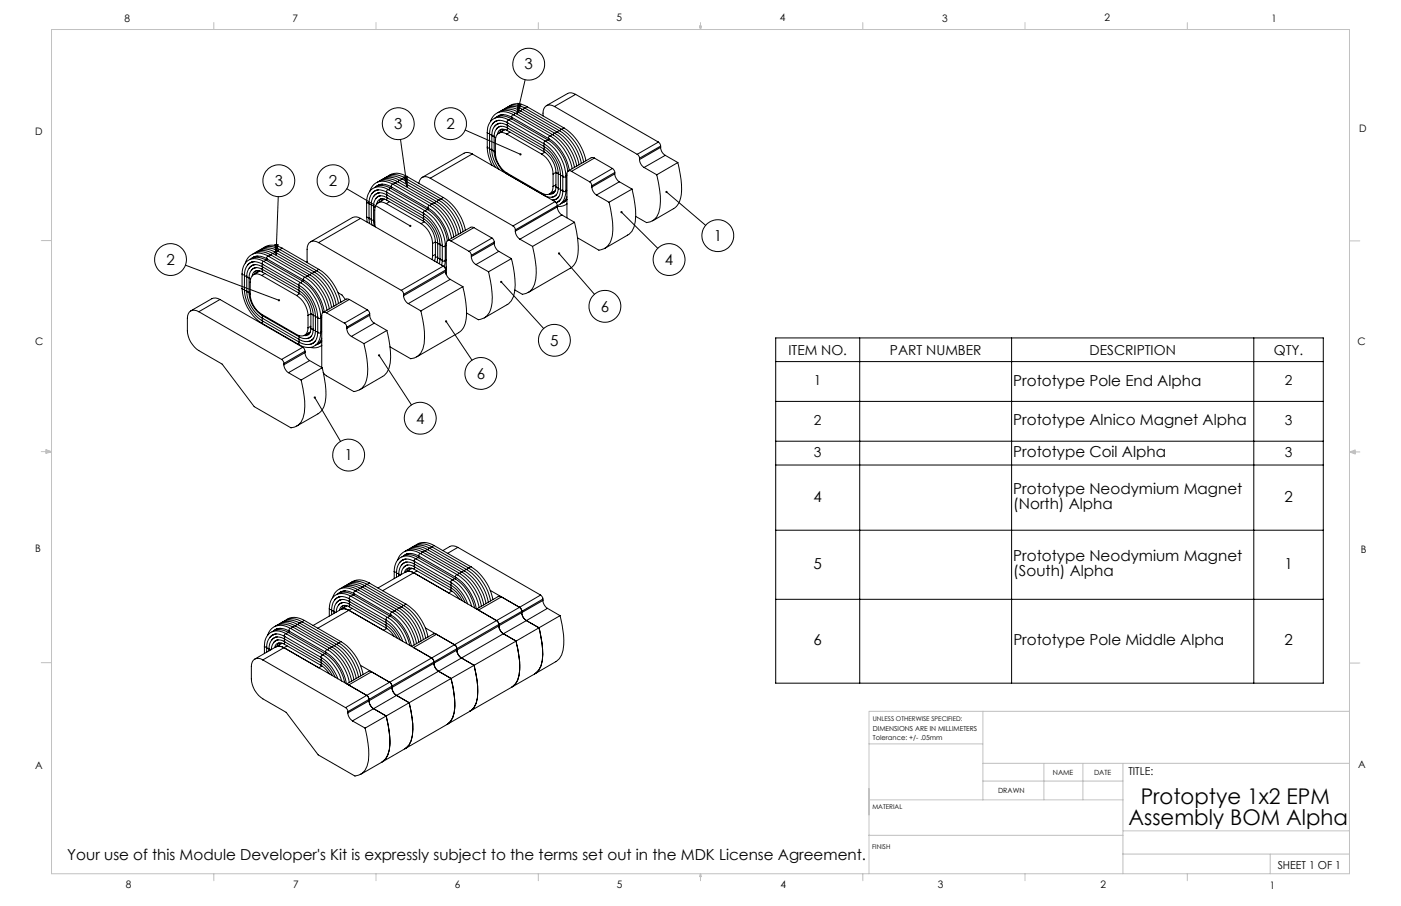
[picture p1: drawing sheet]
<svg xmlns="http://www.w3.org/2000/svg" width="432mm" height="279mm" viewBox="0 0 432 279" stroke-linecap="round" stroke-linejoin="round" font-family="sans-serif">
<g fill="none" stroke="#000" stroke-width=".31">
<path d="M152.5 36.4a4.4 4.4 0 0 1 5.1 .2M153 37.3l-.1 .1M153.1 36.1a3.8 3.8 0 0 1 4.7 .1M153.2 37.2l-.2 .1M153.5 34.7a4.9 4.9 0 0 1 5.5 .3M153.5 38.1l-.1 .1M153.7 38l-.1 .2M153.8 37.1a3.7 3.7 0 0 0-2.9 4.2M153.9 35.6l-.1 .1M154 39v.1M154.1 35.5l-.1 .1M154.1 39l-.1 .1"/>
<path d="M154.2 38a3.3 3.3 0 0 0-2.6 3.7M154.2 34.4a5 5 0 0 1 5.5 .2M154.4 38.9a2.83 2.83 0 0 0-2.1 3.2M154.5 39.9l-.5 1M154.9 33.9a4.9 4.9 0 0 1 5.5 .3M155 39.8l-.3 .7M155.1 35.3l-1.9 .7M155.5 39.9l-.1 .2M155.6 33.5a5.1 5.1 0 0 1 5.5 .3M155.6 40l-1.9 1.1M156.3 33.1a4.9 4.9 0 0 1 5.5 .3M156.4 39.5a2.33 2.33 0 0 0-3.4 .3"/>
<path d="M156.4 38.7a2.79 2.79 0 0 0-4.1 .4M156.4 37.9a3.2 3.2 0 0 0-4.6 .3M156.4 39.5l11.3 6.5 .2-.7M156.4 38.7l11.3 6.5 .2-.7M156.6 39.6l-.2 .7M156.6 38.7l-.3 .4 .1 .4M156.6 37.9l-.3 .4 .1 .4M156.8 37a4.1 4.1 0 0 0-4.6-.4 4.1 4.1 0 0 0-2 4.3M156.8 37l11.4 6.6a.55 .55 0 0 0-.5 .8l-11.3-6.5M156.8 37a.53 .53 0 0 0-.4 .9M157 32.7a4.9 4.9 0 0 1 5.5 .2M157.6 36.6l11.3 6.5-.6 .6"/>
<path d="M157.6 36.6l-.6 .5M157.8 36.2l11.3 6.6a.53 .53 0 0 1 .5-.9M158 36.3l-.3 .4M158.3 35.4a4.8 4.8 0 0 0-6.4 .6l-.7 1.5M158.3 35.4a.55 .55 0 0 0-.5 .8M158.3 35.4l11.3 6.5M159 35l-.4 .1-.2 .4M159 35l11.3 6.5M159.6 31.9l1 .2-1.2 3.1zM159.7 34.6l-.6 .4M159.7 34.6l11.3 6.5M160.4 34.2l-.4 .1-.2 .4"/>
<path d="M160.4 34.2l11.3 6.5M161.1 33.8l-.6 .4M161.1 33.8l11.3 6.5M161.8 33.4h-.2l-.3 .5M161.8 33.4l11.3 6.5M161.9 24.6l-2.5 10.6M162.5 32.9l-.5 .5M162.5 32.9l11.3 6.6M170.9 32.8a2.15 2.15 0 0 0-2.5-.2 2.15 2.15 0 0 0-1 2.3v.8M170.9 32.8l25.5 14.8M173.1 39.9a15.4 15.4 0 0 1 6.8 10.1M173.1 39.9l-.3 .1-.2 .4"/>
<path d="M173.8 39.5a15.6 15.6 0 0 1 6.8 10.1M173.8 39.5l-.5 .5M177.4 29.1a2.37 2.37 0 0 0-2.5-.2l-6.5 3.7M177.4 29.1l-6.5 3.7M177.4 29.1l25.5 14.7M106.9 58.2l19.5 11.5M115.4 57.9a4.3 4.3 0 0 1 5 .2M115.9 58.7l-.2 .1M115.9 57.6a3.8 3.8 0 0 1 4.7 0M116 58.7l-.1 .1M116.3 59.6l-.1 .1M116.3 56.2a4.8 4.8 0 0 1 5.5 .2"/>
<path d="M116.6 59.5l-.2 .1M116.7 58.6a3.6 3.6 0 0 0-3 4.2M116.7 57l-.1 .2M116.9 57h-.1M117 59.5a3.2 3.2 0 0 0-2.6 3.6M117 55.8a4.9 4.9 0 0 1 5.5 .2M117.7 55.4a4.8 4.8 0 0 1 5.5 .2M117.9 56.8l-1.8 .7M118.4 55a5 5 0 0 1 5.6 .2M119.1 54.6a4.9 4.9 0 0 1 5.6 .2M119.2 59.3a3.2 3.2 0 0 0-4.5 .4M119.2 59.3l11.4 6.5"/>
<path d="M119.4 59.4l-.2 .7M119.7 58.5a4.1 4.1 0 0 0-4.7-.4 4.1 4.1 0 0 0-2 4.2M119.7 58.5l11.3 6.5a.55 .55 0 0 0-.4 .8M119.7 58.5a.53 .53 0 0 0-.5 .8M119.8 54.2a4.9 4.9 0 0 1 5.6 .2M120.4 58.1l11.3 6.5-.5 .5M120.4 58.1l-.5 .4M120.6 57.6l11.4 6.6a.53 .53 0 0 1 .4-.8M120.8 57.7l-.2 .4M121.1 56.8a4.5 4.5 0 0 0-6.8 1.3l-.3 .8M121.1 56.8a.55 .55 0 0 0-.5 .8M121.1 56.8l11.3 6.6"/>
<path d="M121.8 56.4l-.5 .5M121.8 56.4l11.3 6.6M122.5 56l-.5 .5M122.5 56l11.3 6.5M123.2 55.6l-.3 .1-.2 .4M123.2 55.6l11.3 6.6M123.4 43l2.1 14.7M124 55.2l-.6 .5M124 55.2l11.3 6.5M124.5 54.5l1-.1v3.3zM124.7 54.8l-.4 .1-.2 .4M124.7 54.8l11.3 6.5"/>
<path d="M125.4 54.4l-.6 .5M125.4 54.4l11.3 6.5M132.6 55a2.08 2.08 0 0 0-2.3-.4 2.08 2.08 0 0 0-1.2 2M132.6 55l25.5 14.7M143.4 40.1l17 7.5M145.6 47.5a2.58 2.58 0 0 0-2.5-.3l-13 7.5M145.6 47.5l25.5 14.7M145.6 47.5l-13 7.5M150.2 45.3l.3 2.6 1.2 3.1M150.2 40.9l.7 .2M150.2 40.9v4.5l.3 .2h.4M150.9 45.7l.1 1.5 .5 2 1.2 2.4"/>
<path d="M150.9 41.3l.3 .3 .4-.1M150.9 41.3v4.5l.7 .2M151.6 46.1a10.4 10.4 0 0 0 2.3 6.2M151.6 41.7l.7 .2M151.6 41.7v4.5l.3 .3 .4-.1M152.3 46.6a9 9 0 0 0 4.1 7.1l-.1-.3M152.3 42.1l.5 .3M152.3 42.1v4.5l.4 .3M156.2 41.3a2.15 2.15 0 0 0-2.5-.2 2.15 2.15 0 0 0-1 2.3 12.6 12.6 0 0 0 .5 6.4l.5 .9a6.8 6.8 0 0 0 2.5 2.6l10.7 6.2a2.15 2.15 0 0 0 2.5 .3 2.15 2.15 0 0 0 1.1-2.3M156.2 41.3l10.7 6.2M156.4 40.3a1.82 1.82 0 0 0-2-.4 1.82 1.82 0 0 0-1.1 1.6M156.4 40.3l11.3 6.5 .2-.7"/>
<path d="M156.5 53.8h.1M157.2 40.7l-1 .6M166.9 47.5a7.8 7.8 0 0 1 3.6 6.2M167.6 44.3a12.7 12.7 0 0 1 5.9 10.1M167.6 59.9l.1 .4M167.7 46.8a8.2 8.2 0 0 1 3.6 6.4M167.7 46a9.7 9.7 0 0 1 4.3 7.6M167.7 45.2a11.2 11.2 0 0 1 5.1 8.8M167.9 47l-1 .5M168.1 43.5a13.7 13.7 0 0 1 6.3 10.9M168.8 43.1a13.8 13.8 0 0 1 6.2 9.7M169.1 42.7a14.4 14.4 0 0 1 6.4 9.8"/>
<path d="M169.3 42.8l-.3 .5M169.6 41.9a15.3 15.3 0 0 1 6.8 10.1M170 59.4h.7M170.3 41.5a15.2 15.2 0 0 1 6.8 10.1M170.3 41.5l-.5 .5M170.5 53.7v3.8M170.7 59.1h.3M171 41.1a15.5 15.5 0 0 1 6.8 10.1M171 41.1l-.5 .5M171.1 58.8l-1.7 1M171.3 57.6a1.86 1.86 0 0 1-2 2.3M171.3 53.1l.3 .3 .4-.1"/>
<path d="M171.3 53.1v4.5l.7 .3M171.3 53.2l-.8 .5M171.3 57l-.8 .5M171.6 60a2.81 2.81 0 0 1-3.9 .2M171.7 40.7a15.2 15.2 0 0 1 6.8 10.1M171.7 40.7l-.4 .1-.1 .4M172 58a2.36 2.36 0 0 1-1.9 2.8M172 53.5l.8 .3M172 53.5v4.5l.3 .3 .5-.1M172.4 40.3a15.4 15.4 0 0 1 6.8 10.1M172.4 40.3l-.5 .5M172.8 58.4a2.79 2.79 0 0 1-2.5 3.3 2.46 2.46 0 0 0 1.9-1.1"/>
<path d="M172.8 58.4l.7 .3M173.5 58.8a3.4 3.4 0 0 1-2.1 3.7M173.5 54.2l-.7-.3v4.5M173.5 54.3a.54 .54 0 0 0 .9 0v4.5a.58 .58 0 0 1-.9 0zM174.4 54.2h.3M174.4 58.8a4.4 4.4 0 0 1-2.6 4.6M174.4 58.7h.3M176.1 52.8a.85 .85 0 0 0-1-.1 .85 .85 0 0 0-.4 1v13.5M176.1 52.8l5.6 3.3M181.7 56.1l.5 .5 .2 .7M182.4 57.7a3.2 3.2 0 0 0 1.4 2.4M182.4 57.3v.4"/>
<path d="M183.2 48.8l-1-.2-7.1 4.1M183.2 48.8l-7.1 4M183.2 48.8l5.6 3.2M188.8 52l.6 .7 .1 .5M188.8 52l-7.1 4.1M189.5 53.6a3.2 3.2 0 0 0 1.4 2.5M189.5 53.6l-7.1 4.1M189.5 53.2l-7.1 4.1M189.5 53.2v.4M190.9 56.1l-7.1 4M190.9 56.1l3.9 2.2M194.8 58.3v.3a30.9 30.9 0 0 1 1 9.8 4.7 4.7 0 0 1-2.3 4.1"/>
<path d="M194.8 58.3l-7.1 4.1M196.4 47.6l.6 .7 .1 .5M197.1 49.2a3.2 3.2 0 0 0 1.4 2.4M197.1 48.8v.4M198.5 51.6l3.9 2.3M202.4 53.9l.1 .3a30.9 30.9 0 0 1 .9 9.8 4.7 4.7 0 0 1-4.1 4.7l-3.4-2M202.9 43.8l.5 .5 .2 .7M202.9 43.8l-6.5 3.8M203.6 45.4a2.97 2.97 0 0 0 1.4 2.5M203.6 45.4l-6.5 3.8M203.6 45l-6.5 3.8M203.6 45v.4"/>
<path d="M205 47.9l-6.5 3.7M205 47.9l3.9 2.2M205.4 59.2l12.1 10.3M208.9 50.1v.1a21 21 0 0 1 .5 12.1l-.9 1.4-.7 .6-6.7 3.8M208.9 50.1l-6.5 3.8M77.5 79.7a3.9 3.9 0 0 1 4.8 .1M77.9 78.4a4.8 4.8 0 0 1 5.5 .2M78.4 79.2l-.2 .1M78.5 79.1l-.1 .1M78.6 78a4.9 4.9 0 0 1 5.5 .2M79.3 77.5a4.8 4.8 0 0 1 5.5 .3M79.5 79l-1.8 .6"/>
<path d="M80 77.2a4.9 4.9 0 0 1 5.5 .2M80.8 76.7a4.9 4.9 0 0 1 5.5 .3M81.5 76.3a5.1 5.1 0 0 1 5.5 .3M82.3 79.8l11.3 6.6a.53 .53 0 0 1 .5-.9M82.4 79.9l-.2 .4M82.7 79a4.4 4.4 0 0 0-7.1 2v.1M82.7 79a.53 .53 0 0 0-.4 .8M82.7 79l11.4 6.5M83.4 78.6l-.5 .5M83.4 78.6l11.4 6.5M84.1 78.2l-.5 .5M84.1 78.2l11.4 6.5"/>
<path d="M84.7 75.4l1 .1-.6 3.2zM84.8 77.8l-.3 .1-.2 .4M84.8 77.8l11.4 6.5M85.5 77.4l-.5 .5M85.5 77.4l11.4 6.5M85.8 60.6l-.7 18.1M86.3 77l-.4 .1-.2 .3M86.3 77l11.3 6.5M87 76.6l-.6 .4M87 76.6l11.3 6.5M98.2 74.8a2.16 2.16 0 0 0-2.5-.2 2.16 2.16 0 0 0-1 2.3v4.1M98.2 74.8l25.5 14.7"/>
<path d="M111.1 67.3a2.58 2.58 0 0 0-2.5-.2l-12.9 7.5M111.1 67.3l-12.9 7.5M111.1 67.3l25.5 14.8M113 66.8l.2 1.7M113 62.3l.1 .2 .6 .1M113 62.3v4.6l.7 .2M113.7 67.2l.2 1.7M113.7 62.8l.3 .2h.4M113.7 62.8v4.4l.1 .3h.6M114.4 67.6l.3 1.8M114.4 63.1l.1 .3h.6M114.4 63.1v4.6l.3 .2h.4"/>
<path d="M115.1 68l.3 1.8M115.1 63.6l.5 .3M115.1 68.1l.4 .2M115.1 63.6v4.5M116.8 60.5h.1M116.9 60.4v.1M117.3 60.4a2.83 2.83 0 0 0-2.2 3.2M117.4 61.3l-.5 1M117.8 61.3l-.2 .6M118.3 61.4v.1M118.5 61.4l-1.9 1.1M119.1 62.8a2.17 2.17 0 0 0-2.5-.2 2.17 2.17 0 0 0-1.1 2.2l.2 5.2"/>
<path d="M119.1 62.8l10.7 6.2M119.2 61.7a1.82 1.82 0 0 0-1.9-.4 1.82 1.82 0 0 0-1.2 1.7M119.2 60.9a2.33 2.33 0 0 0-3.3 .3M119.2 60.1a2.79 2.79 0 0 0-4 .4M119.2 60.1l11.4 6.5 .1-.7M119.2 61.7l11.4 6.6M119.2 60.9l11.4 6.6M119.4 61l-.2 .7M119.4 60.2l-.2 .7M120.1 62.2l-1 .6M129.8 69a7.8 7.8 0 0 1 3.5 6.1M130.5 66.6a11.1 11.1 0 0 1 5.1 8.8"/>
<path d="M130.5 65.8a12.7 12.7 0 0 1 5.8 10M130.5 68.3a8.2 8.2 0 0 1 3.7 6.3M130.5 67.5a9.7 9.7 0 0 1 4.4 7.5M130.7 67.6l-.1 .7M130.7 66.7l-.1 .8M130.8 68.4l-1 .6M131 65a13.6 13.6 0 0 1 6.2 10.8M131.7 64.6a13.7 13.7 0 0 1 6.2 9.7M131.9 64.2a14.4 14.4 0 0 1 6.4 9.8M132.1 64.3l-.2 .4M132.4 63.4a15.4 15.4 0 0 1 6.8 10.1M133.1 63a15 15 0 0 1 6.8 10.1"/>
<path d="M133.1 63l-.5 .5M133.3 79l-.1 1.1M133.3 75.1v3.9M133.8 62.5a15.3 15.3 0 0 1 6.8 10.2M133.8 62.5l-.5 .6M134.2 79l-.3 1.5M134.2 74.6l.7 .2M134.2 79.1l.7 .2M134.2 74.6v4.5M134.2 74.6l-.9 .5M134.2 78.5l-.9 .5M134.5 62.2a15 15 0 0 1 6.8 10.1"/>
<path d="M134.5 62.2l-.5 .5M134.9 79.4l-.2 1.5M135.3 61.7a15.3 15.3 0 0 1 6.7 10.2M135.3 61.7l-.6 .6M135.6 79.8l-.2 1.6M135.6 75.2l-.7-.2v4.5l.3 .2h.4M136 61.3a15.3 15.3 0 0 1 6.7 10.1M136 61.3l-.6 .5M136.3 75.6l-.7-.2v4.5l.7 .2M136.3 75.8a.51 .51 0 0 0 .5 .3 .51 .51 0 0 0 .4-.3v4.5a.55 .55 0 0 1-.9 0zM136.7 60.9a15.5 15.5 0 0 1 6.7 10.1M136.7 60.9l-.6 .5"/>
<path d="M137.2 75.6h.3M139 74.3a.86 .86 0 0 0-1-.1 .86 .86 0 0 0-.5 .9v9.6M139 74.3l5.6 3.2M144.6 77.5l.5 .5 .2 .7M145.3 79.1a2.97 2.97 0 0 0 1.4 2.5M145.3 78.7v.4M146 70.2l-.9-.1-7.1 4.1M146 70.2l-7 4.1M146 70.2l5.6 3.2M151.6 73.4l.6 .7 .1 .5M151.6 73.4l-7 4.1M152.3 75.1a3.2 3.2 0 0 0 1.4 2.4"/>
<path d="M152.3 74.6v.5M152.3 75.1l-7 4M152.3 74.6l-7 4.1M153.7 77.5l-7 4.1M153.7 77.5l3.9 2.3M157.6 79.8a32.6 32.6 0 0 1 1 10 4.9 4.9 0 0 1-2.3 4.1l-7 4.1M157.6 79.8l-7 4M158.1 69.7l.6 .7 .1 .5M158.8 71.3a3.2 3.2 0 0 0 1.4 2.5M158.8 70.9v.4M160.2 73.8l3.9 2.2M164.1 76l.1 .3a30.2 30.2 0 0 1 .9 9.7 4.7 4.7 0 0 1-4.1 4.8l-2.3-1.4"/>
<path d="M167.9 60.3v.1M171.1 62.2l.6 .7 .1 .5M171.1 62.2l-13 7.5M171.2 60.3h.1M171.8 63.8a3.2 3.2 0 0 0 1.4 2.5M171.8 61.2h-.2M171.8 63.4l-13 7.5M171.8 63.8l-13 7.5M171.8 63.4v.4M171.9 61.1h-.2M172.3 62.1h-.2M172.3 78.2l10.9 12.6"/>
<path d="M172.4 61.9l-.1 .1M172.7 61.5l-1.3 1M173.2 66.3l-13 7.5M173.2 66.3l3.9 2.2M174.2 62.1l-.1 .1M174.3 62l-.2 .1M174.7 62.9a3.6 3.6 0 0 1-2.9 .7M174.7 61.5l-1.3 1M174.7 60.7v.2a3.6 3.6 0 0 1-2 2M174.7 61.6l-1.3 .9M177.1 68.5v.3a21.4 21.4 0 0 1 .5 11.8l-.8 1.2-.9 .9-13.1 7.5M177.1 68.5l-13 7.5"/>
<path d="M183.8 60.1l3.9 2.3M187.7 62.4a23.9 23.9 0 0 1 .8 11.2 4.4 4.4 0 0 1-3.9 3.6l-6.6-3.9M191.6 65.4l11.1 11.2M193.5 72.5l-7.1 4.1M57.2 81.8l28.8 10.8M61.3 96.1a2.15 2.15 0 0 0-2.5-.2 2.15 2.15 0 0 0-1.1 2.3 12.1 12.1 0 0 0 .6 6.4l1 1.7 1.3 1.4 7.9 4.6 9.9 13.1 11.3 6.5a4.5 4.5 0 0 0 4.1-4.7 33.1 33.1 0 0 0-1-10M61.3 96.1l25.5 14.7M67.8 92.4a2.59 2.59 0 0 0-2.5-.3l-6.5 3.8M67.8 92.4l-6.5 3.7M67.8 92.4l25.5 14.7M74.6 88.9a13.6 13.6 0 0 0 6.3 10.9M74.6 84.5l.2 .2h.6"/>
<path d="M74.6 84.5v4.5l.7 .2M75.3 89.3a12.2 12.2 0 0 0 5.6 9.7M75.4 84.9l.2 .3 .5-.1M75.4 84.9l-.1 4.5 .2 .2h.6M76.1 89.7a10.4 10.4 0 0 0 4.8 8.5M76.8 90.2a8.7 8.7 0 0 0 4.1 7.1M76.8 85.7l.5 .3M76.8 85.7v4.5l.3 .3M76.8 85.5l-.5 .1-.2-.3v4.5l.2 .3 .5-.1M77 80a4.3 4.3 0 0 1 5 .2M77.6 80.8l-.3 .2M77.9 81.8h.1"/>
<path d="M78.2 81.7l-.2 .1M78.3 80.7a3.6 3.6 0 0 0-2.9 4.2M78.5 82.6l-.1 .1M78.5 82.6v.1M78.6 81.6a3.3 3.3 0 0 0-2.5 3.7M78.9 82.6a2.76 2.76 0 0 0-2.1 3.1M79 83.5l-.5 1M79.4 83.4l-.2 .7M79.9 83.5v.2M80.1 83.6l-1.9 1.1M80.7 84.9a2.17 2.17 0 0 0-2.5-.2 2.17 2.17 0 0 0-1.1 2.3 11.8 11.8 0 0 0 .6 6.4l.5 .9a6.8 6.8 0 0 0 2.5 2.6l10.7 6.3a2.15 2.15 0 0 0 2.5 .2 2.15 2.15 0 0 0 1-2.3M80.7 84.9l10.7 6.2"/>
<path d="M80.8 97l.1 .3 11.3 6.6-.1-.4M80.9 83.9a1.82 1.82 0 0 0-2-.4 1.82 1.82 0 0 0-1.1 1.6M80.9 83.1a2.33 2.33 0 0 0-3.4 .3M80.9 82.3a2.76 2.76 0 0 0-4.1 .4M80.9 81.5a3.1 3.1 0 0 0-4.6 .3M80.9 83.1l11.3 6.5 .1-.7M80.9 82.3l11.3 6.5 .1-.7M80.9 83.9l11.3 6.5M81 83.2l-.1 .7M81 82.4l-.1 .7M81 97.4l-.1 .7 11.3 6.6 .1-.8M81 81.5l-.1 .8"/>
<path d="M81 98.2l-.1 .8 11.3 6.5 .1-.8M81 99.1l-.1 .7 11.3 6.5 .1-.7M81.3 80.6a4.1 4.1 0 0 0-4.7-.4 4.1 4.1 0 0 0-2 4.3M81.3 80.6l11.3 6.6a.55 .55 0 0 0-.4 .8l-11.3-6.5M81.3 80.6a.55 .55 0 0 0-.4 .9M81.7 84.3l-1 .6M82 80.2l11.3 6.5-.5 .6M82 80.2l-.5 .5M91.4 91.1a7.8 7.8 0 0 1 3.5 6.2M92.1 89.6a9.6 9.6 0 0 1 4.4 7.6M92.1 88.8a11.1 11.1 0 0 1 5.1 8.8M92.1 87.9a12.7 12.7 0 0 1 5.8 10.1"/>
<path d="M92.1 90.4a8.2 8.2 0 0 1 3.7 6.4l-.9 .5M92.3 89.7l-.1 .7M92.4 90.6l-1 .5M92.6 87.1a13.6 13.6 0 0 1 6.2 10.9M93.3 86.7a13.9 13.9 0 0 1 6.2 9.7M93.5 86.3a14.4 14.4 0 0 1 6.4 9.9M93.7 86.4l-.2 .5M94.1 85.5a15.4 15.4 0 0 1 6.7 10.1M94.8 85.1a15.6 15.6 0 0 1 6.7 10.2M94.8 85.1l-.6 .5M94.9 97.3v3.8M95.5 84.7a15.1 15.1 0 0 1 6.7 10.1"/>
<path d="M95.5 84.7h-.3l-.3 .5M96.2 84.3a15 15 0 0 1 6.7 10.1M96.2 84.3l-.6 .5M96.5 97l-.7-.3v4.5l.1 .2 .6 .1M96.9 83.9a15.3 15.3 0 0 1 6.7 10.1M96.9 83.9l-.6 .5M97.2 97.4h-.4l-.3-.3v4.5l.3 .3 .4-.1M97.6 83.5a15 15 0 0 1 6.7 10.1M97.6 83.5l-.6 .5M97.9 97.8l-.7-.3v4.5M97.9 98a.55 .55 0 0 0 .9 0v4.4a.51 .51 0 0 1-.4 .3 .51 .51 0 0 1-.5-.3zM98.3 83.1a15.5 15.5 0 0 1 6.8 10.1"/>
<path d="M98.3 83.1l-.6 .5M98.8 97.8h.4M100.6 96.4a.86 .86 0 0 0-1-.1 .86 .86 0 0 0-.4 1v16M100.6 96.4l5.6 3.3M104.2 90.3l1.2 .7 1.1 1.4M106.2 99.7l.4 .3 .3 .9M107.7 92.4l-1-.1-7.1 4M107.7 92.4l-7.1 4M107.7 92.4l5.5 3.2M113.2 95.6l.6 .7 .1 .5M113.2 95.6l-7 4.1M113.9 97.2a3.2 3.2 0 0 0 1.5 2.5"/>
<path d="M113.9 97.2l-7 4.1M113.9 96.8l-7 4.1M113.9 96.8v.4M115.4 99.7l-7.1 4.1M115.4 99.7l3.8 2.2M123.7 89.5l.5 .6 .2 .7M124.4 91.2a3.1 3.1 0 0 0 1.4 2.4M124.4 90.8v.4M125.8 93.6l3.9 2.3M129.7 95.9l.1 .2a35 35 0 0 1 .9 9.8 4.8 4.8 0 0 1-4.1 4.7l-6.4-3.6M134 80.3l-.3 .1M136.3 80.2l-.2 1.6"/>
<path d="M136.6 82.1l.6 .7 .1 .5M136.6 82.1l-12.9 7.4M137.2 80.2l-.3 2.1M137.2 80.1l.3 .1M137.3 83.2l.2-.2-.2 .3M137.3 83.7a3.2 3.2 0 0 0 1.4 2.4M137.3 83.3l-12.9 7.5M137.3 83.7l-12.9 7.5M137.3 83.3v.4M137.5 99.1l8 12M137.5 82.2l-.3 .6M137.5 84.3l-.1 .1"/>
<path d="M138.7 86.1l-12.9 7.5M138.7 86.1l4 2.3M142.7 88.4l.1 .6a20 20 0 0 1 .3 11.5l-.7 1.2-1.1 .9M142.7 88.4l-13 7.5M146.7 81.6l3.9 2.2M150.6 83.8a25.2 25.2 0 0 1 .7 11.2 4.4 4.4 0 0 1-3.9 3.6l-3.6-2.1M154.5 86.9l13.1 14.4M86.8 110.8l.6 .7 .1 .6M87.5 112.5a3.2 3.2 0 0 0 1.4 2.4M87.5 112.1v.4M88.9 114.9l3.9 2.3M93.3 107.1l.5 .5 .2 .7"/>
<path d="M93.3 107.1l-6.5 3.7M94 108.7a2.97 2.97 0 0 0 1.4 2.5M94 108.7l-6.5 3.8M94 108.3l-6.5 3.8M94 108.3v.4M94.5 103h.7M95.2 102.7h.3M95.4 111.2l-6.5 3.7M95.4 111.2l3.9 2.2M95.6 103.9h.1M95.6 102.4l-1.7 1M95.8 103.9h-.1"/>
<path d="M95.8 101.2a1.83 1.83 0 0 1-2 2.3M95.8 100.6l-.9 .5M96 103.6a2.85 2.85 0 0 1-3.9 .2M96.2 104.8h-.1M96.4 104.7l-.2 .1M96.5 101.6a2.36 2.36 0 0 1-1.9 2.8M96.7 104.2a3.3 3.3 0 0 1-4.6 .4M96.7 105.7h-.1M96.8 105.6h.1M97.2 105.1a3.8 3.8 0 0 1-5.1 .3M97.2 102a2.79 2.79 0 0 1-2.4 3.3M97.2 102l.7 .3"/>
<path d="M97.9 102.4a3.3 3.3 0 0 1-2.7 3.8M98.7 105.7l-.2 .1M98.8 105.6l-.2 .1M98.8 102.4a4.1 4.1 0 0 1-3.8 4.8l-1.6-.3-1.3-.6M98.8 102.3h.4M99.1 106.5h.1a4.1 4.1 0 0 1-3.6 .6M99.2 105.1l-1.3 1M99.2 104.3l-.1 .2a3.6 3.6 0 0 1-1.9 2M99.2 105.2l-.5 .5-.9 .5M99.3 113.4v.1a21 21 0 0 1 .5 12.1l-.9 1.3-.8 .7-6.6 3.8M99.3 113.4l-6.5 3.8M106.9 101.3a2.97 2.97 0 0 0 1.4 2.5"/>
<path d="M106.9 100.9v.4M108.3 103.8l3.9 2.2M112.2 106a25.2 25.2 0 0 1 .8 11.2 4.4 4.4 0 0 1-4 3.6l-8.4-4.9-1-1M116.8 109.6l10 15.3M117.9 116.1l-7 4.1M119.2 101.9a32.6 32.6 0 0 1 1.1 10.1 4.9 4.9 0 0 1-2.4 4.1M119.2 101.9l-7 4.1M141.3 102.6l-12.9 7.5M239.1 104.2h168.7v106.5h-168.7zM239.1 111.5h168.7M265 104.2v106.5M311.8 104.2v106.5"/>
<path d="M386.4 104.2v106.5M97 122.6l8 13.5M239.1 123.8h168.7M239.1 136.1h168.7M239.1 143.4h168.7M107.6 180a4.9 4.9 0 0 1 5.5 .2M108.3 179.6a4.9 4.9 0 0 1 5.5 .2M113.8 179.8l-.5 .5M113.8 179.8l11.4 6.5M121.5 176.2l.3 .3 .4-.1M121.5 176.2v2.2M122.2 176.6l.7 .2"/>
<path d="M122.2 176.6v1.4M122.9 177l.6 .3M122.9 177v.6M123.9 171.7a4.5 4.5 0 0 1 5 .2M124.4 171.4a3.9 3.9 0 0 1 4.8 .1M124.4 172.5l-.2 .2M124.5 172.5l-.1 .1M124.8 170.1a5 5 0 0 1 5.5 .2M124.8 173.5h-.1M125 176.4a2.58 2.58 0 0 1 2.5 .2M125 173.4l-.1 .1M125.2 172.4a3.7 3.7 0 0 0-3 4.2"/>
<path d="M125.2 170.9l-.1 .1M125.3 174.3v.1M125.4 174.3h.1M125.4 170.9h-.1M125.5 173.3a3.3 3.3 0 0 0-2.6 3.7M125.5 169.7a4.9 4.9 0 0 1 5.5 .2M125.7 174.2a2.79 2.79 0 0 0-2.1 3M125.9 175.2l-.5 1M126.2 169.3a5 5 0 0 1 5.5 .2M126.3 175.2l-.2 .6M126.4 170.7l-1.2 .2-.6 .4M126.8 175.2v.2"/>
<path d="M126.9 168.8a4.9 4.9 0 0 1 5.5 .3M127 175.3l-10.5 6M127.5 176.6l25.5 14.8M127.5 176.6l-9.6 5.6M127.6 168.4a5.1 5.1 0 0 1 5.5 .3M127.7 175.6a1.84 1.84 0 0 0-3.1 1M127.7 174.8a2.31 2.31 0 0 0-3.4 .3M127.7 174a2.83 2.83 0 0 0-4 .4M127.7 173.1a3.1 3.1 0 0 0-4.5 .4M127.7 175.6l11.3 6.5v-.3l.2-.4M127.7 174l11.3 6.5v-.4l.2-.3M127.7 174.8l11.3 6.5"/>
<path d="M127.7 173.1l11.3 6.6M127.9 174.9l-.2 .7M127.9 174.1l-.2 .7M127.9 173.2l-.2 .8M128.2 172.3a4.1 4.1 0 0 0-4.7-.4 4.1 4.1 0 0 0-2 4.3M128.2 172.3l11.3 6.6a.55 .55 0 0 0-.5 .8M128.2 172.3a.55 .55 0 0 0-.5 .8M128.3 168a4.9 4.9 0 0 1 5.5 .3M128.5 176.1l-1 .5M128.9 171.9l11.3 6.6-.4 .1-.1 .4M128.9 171.9h-.2l-.3 .5M129.2 171.5l11.2 6.5a.55 .55 0 0 1 .5-.8"/>
<path d="M129.3 171.6l-.3 .4M129.6 170.7a4.5 4.5 0 0 0-7.1 2.1M129.6 170.7a.55 .55 0 0 0-.4 .8M129.6 170.7l11.3 6.5M130.3 170.3l-.5 .5M130.3 170.3l11.3 6.5M131 169.9h-.2l-.3 .5M131 169.9l11.3 6.5M131.7 169.5l-.5 .4M131.7 169.5l11.4 6.5M132.4 169.1l-.3 .1-.2 .4M132.4 169.1l11.4 6.5"/>
<path d="M133.1 168.7l-.5 .5M133.1 168.7l11.4 6.5M133.8 168.3l-.3 .1-.2 .4M133.8 168.3l11.4 6.5M139 179.7a12.7 12.7 0 0 1 5.1 6.5M139.5 178.8a14.1 14.1 0 0 1 5.8 8.1M140.2 178.4a13.8 13.8 0 0 1 6.1 9.1M140.4 178a14.6 14.6 0 0 1 6.4 9.7M140.6 178.2l-.2 .4M140.9 177.2a15.6 15.6 0 0 1 6.8 10.2M141.1 168.8a2.58 2.58 0 0 0-2.5-.2l-2.1 1.2M141.1 168.8l25.5 14.7"/>
<path d="M141.1 168.8l-3.1 1.8M141.6 176.8a15.4 15.4 0 0 1 6.8 10.1M141.6 176.8l-.3 .2-.2 .3M142.3 176.4a15.4 15.4 0 0 1 6.8 10.1M142.3 176.4l-.5 .5M143.1 176a15.6 15.6 0 0 1 6.7 10.1M143.1 176l-.6 .5M143.8 175.6a15.4 15.4 0 0 1 6.7 10.1M143.8 175.6h-.3l-.3 .5M144.5 175.2a15.6 15.6 0 0 1 6.7 10.1M144.5 175.2l-.6 .5M145.2 174.8a15.4 15.4 0 0 1 6.7 10.1"/>
<path d="M145.2 174.8h-.3l-.3 .5M239.1 163.5h168.7M81.5 199.3l.3 .3 .4-.1M81.5 199.3v2.2M82.2 199.7l.7 .3M82.2 199.7v1.4M83.9 194.8a4.4 4.4 0 0 1 5 .3M84.3 195.7l-.1 .1M84.4 194.5a3.9 3.9 0 0 1 4.7 .1M84.5 195.6l-.2 .2M84.8 193.2a5 5 0 0 1 5.5 .2M84.8 196.6h-.1"/>
<path d="M85 199.5a2.59 2.59 0 0 1 2.5 .2M85 196.5l-.1 .1M85.2 195.5a3.7 3.7 0 0 0-3 4.2M85.2 194l-.1 .1M85.3 197.4l-.1 .1M85.4 194h-.1M85.5 196.4a3.3 3.3 0 0 0-2.6 3.7M85.5 192.8a4.9 4.9 0 0 1 5.5 .2M85.7 197.3a2.86 2.86 0 0 0-2.1 3M85.8 198.3l-.5 1M86.2 192.4a5 5 0 0 1 5.5 .2M86.3 198.3l-.3 .6"/>
<path d="M86.4 193.8l-1.8 .6M86.8 198.3l-.1 .2M86.9 191.9a4.9 4.9 0 0 1 5.5 .3M87 198.4l-8.5 4.9M87.5 199.7l25.5 14.8M87.5 199.7l-6.5 3.8M87.6 191.5a4.9 4.9 0 0 1 5.5 .3M87.7 198.7a1.81 1.81 0 0 0-3.1 1M87.7 197.9a2.26 2.26 0 0 0-3.4 .3M87.7 197.1a2.83 2.83 0 0 0-4.1 .4M87.7 196.3a3.2 3.2 0 0 0-4.6 .3M87.7 198.7l11.3 6.5 .2-.7"/>
<path d="M87.7 197.1l11.3 6.5 .2-.7M87.7 197.9l11.3 6.5M87.9 198l-.3 .3 .1 .4M87.9 197.2l-.3 .5 .1 .2M87.9 196.4l-.2 .7M88.2 195.4a4.1 4.1 0 0 0-4.7-.4 4.1 4.1 0 0 0-2 4.3M88.2 195.4l11.3 6.6a.55 .55 0 0 0-.5 .8l-11.3-6.5M88.2 195.4a.55 .55 0 0 0-.5 .9M88.3 191.1a5 5 0 0 1 5.5 .2M88.5 199.2l-1 .5M88.9 195.1l11.3 6.5-.6 .5M88.9 195.1l-.6 .4"/>
<path d="M89.1 194.6l11.3 6.6a.55 .55 0 0 1 .5-.9M89.3 194.7l-.3 .4M89.6 193.8a4.5 4.5 0 0 0-7.1 2.1M89.6 193.8a.55 .55 0 0 0-.5 .8M89.6 193.8l11.3 6.5M90.3 193.4l-.6 .5M90.3 193.4l11.3 6.5M91 193l-.4 .1-.1 .4M91 193l11.3 6.5M91.7 192.6l-.5 .5M91.7 192.6l11.3 6.5M92.4 192.2l-.4 .1-.1 .4"/>
<path d="M92.4 192.2l11.3 6.5M93.1 191.8l-.5 .4M93.1 191.8l11.3 6.5M93.8 191.3l-.5 .6M93.8 191.3l11.3 6.6M101.5 187.7l.7 .3M101.5 187.7v2.3M101.6 199.9a15.5 15.5 0 0 1 6.8 10.1M101.6 199.9l-.6 .5M102.2 188.2l.3 .2h.4M102.2 188.2v1.4M102.3 199.5a15.2 15.2 0 0 1 6.8 10.2"/>
<path d="M102.3 199.5l-.6 .5M102.9 188.6l.6 .2M102.9 188.6v.6M103 199.1a15.5 15.5 0 0 1 6.8 10.1M103 199.1l-.5 .5M103.7 198.7a15.3 15.3 0 0 1 6.8 10.1M103.7 198.7l-.3 .1-.2 .4M103.9 183.3a4.4 4.4 0 0 1 5 .2M104.4 184.1l-.2 .1M104.4 183a3.8 3.8 0 0 1 4.7 .1M104.4 198.3a15.5 15.5 0 0 1 6.8 10.1M104.4 198.3l-.5 .5"/>
<path d="M104.5 184.1l-.2 .1M104.8 181.6a4.9 4.9 0 0 1 5.5 .3M104.8 185l-.1 .1M105 188a2.36 2.36 0 0 1 2.5 .2M105 184.9l-.1 .1M105.1 197.9a15.3 15.3 0 0 1 6.8 10.1M105.1 197.9l-.3 .1-.2 .4M105.2 184a3.7 3.7 0 0 0-3 4.2M105.3 185.9h.1M105.4 182.4l-.3 .2M105.4 185.8v.1M105.5 184.9a3.3 3.3 0 0 0-2.6 3.7"/>
<path d="M105.5 181.2a5 5 0 0 1 5.5 .2M105.7 185.8a2.79 2.79 0 0 0-2.1 3M105.8 186.7l-.5 1M106.2 180.8a4.9 4.9 0 0 1 5.5 .2M106.3 186.7l-.3 .7M106.4 182.2l-1.8 .7M106.8 186.8v.1M106.9 180.4a5.1 5.1 0 0 1 5.5 .2M107 186.8l-10.5 6.1M107.5 188.2l25.5 14.7 .6 .7 .1 .6M107.5 188.2l-9.6 5.5M107.7 187.1a1.81 1.81 0 0 0-1.8-.4 1.81 1.81 0 0 0-1.3 1.5"/>
<path d="M107.7 186.3a2.33 2.33 0 0 0-3.4 .4M107.7 185.5a2.79 2.79 0 0 0-4.1 .4M107.7 184.7a3.2 3.2 0 0 0-4.6 .4M107.7 187.1l11.3 6.6 .2-.7M107.7 186.3l11.3 6.6 .2-.7M107.7 185.5l11.3 6.6 .2-.8M107.9 186.4l-.2 .7M107.9 185.6l-.3 .3 .1 .4M107.9 184.8l-.3 .3 .1 .4M108.2 183.9a4.1 4.1 0 0 0-4.7-.4 4.1 4.1 0 0 0-2 4.2M108.2 183.9l11.3 6.5a.55 .55 0 0 0-.5 .8l-11.3-6.5M108.2 183.9a.53 .53 0 0 0-.5 .3 .53 .53 0 0 0 0 .5"/>
<path d="M108.5 187.6l-1 .6M108.9 183.5l11.3 6.5-.5 .5M108.9 183.5l-.6 .4M109.1 183.1l11.3 6.5a.53 .53 0 0 1 .5-.8M109.3 183.2l-.3 .3M109.6 182.2a4.8 4.8 0 0 0-6.4 .6l-.7 1.6M109.6 182.2a.55 .55 0 0 0-.5 .9M109.6 182.2l11.3 6.6M110.3 181.9h-.2l-.4 .5M110.3 181.9l11.3 6.5M111 181.4l-.5 .5M111 181.4l11.3 6.6"/>
<path d="M111.7 181h-.2l-.3 .5M111.7 181l11.3 6.6M112.4 180.6l-.5 .5M112.4 180.6l11.4 6.5M113.1 180.2h-.2l-.3 .5M113.1 180.2l11.4 6.6M119 193.7l1.5 1.2 1 1.4M119 192.9l2.2 1.9 1.2 2M119 192a10.8 10.8 0 0 1 4.3 5.3M119 191.2a12.5 12.5 0 0 1 5.1 6.6M119.2 193.8l-.9 .6M119.5 190.4a13.8 13.8 0 0 1 5.8 8.1"/>
<path d="M120.2 190a14.1 14.1 0 0 1 6.1 9M120.4 189.6a14.5 14.5 0 0 1 6.4 9.7M120.6 189.7l-.2 .4M120.9 188.8a15.3 15.3 0 0 1 6.8 10.1M121.6 188.4a15.4 15.4 0 0 1 6.8 10.1M121.6 188.4l-.5 .5M122.3 188a15.6 15.6 0 0 1 6.8 10.1M122.3 188l-.3 .1-.2 .4M123 187.6a15.4 15.4 0 0 1 6.8 10.1M123 187.6l-.3 .1-.2 .4M123.8 187.1a15.6 15.6 0 0 1 6.7 10.2M123.8 187.1l-.4 .2-.2 .4"/>
<path d="M124.5 186.8a15.4 15.4 0 0 1 6.7 10.1M124.5 186.8l-.4 .1-.2 .4M125.2 186.3a15.6 15.6 0 0 1 6.7 10.2M125.2 186.3l-.6 .5M126.9 199.4l6.6-3.9 1 .1-7 4.1M131.1 193.6l9 5.2M139 182.1l1.5 1.2 1 1.4M139 181.3l1.6 1.3 1.9 2.6M139 180.5a11.3 11.3 0 0 1 4.3 5.2M139.2 180.6l-.2 .3v.4M139.3 182.3l-1 .5M140.1 198.8l.5 .6 .2 1.1"/>
<path d="M140.1 198.8l-20 11.6M146.9 187.8l6.6-3.8 1.1 .1-7.1 4 5.5 3.3M151.1 182.1l9 5.2M153 191.4l.6 .7 .1 .5M153.7 193a3.2 3.2 0 0 0 1.5 2.4M153.7 192.6l-20 11.6M153.7 192.6v.4M153.7 193l-12.9 7.5M155.2 195.4l3.9 2.3M155.2 195.4l-13 7.5M159.1 197.7l.1 .9a20.3 20.3 0 0 1 .4 11.1l-.6 1.1-1 .9M159.1 197.7a22.5 22.5 0 0 1 .4 12.1l-.7 1.2-1.1 .9"/>
<path d="M160.1 187.3l.5 .5 .2 .7M160.1 187.3l-20 11.5M160.8 188.5a3 3 0 0 0 1.4 2.9M160.8 188.5l-7.1 4.1M162.2 191.4l-7 4M162.2 191.4l3.9 2.2M166.1 193.6a32.6 32.6 0 0 1 1 10.1 5 5 0 0 1-2.3 4.1M166.1 193.6l-20 11.6M166.6 183.5l.6 .7 .1 .5M166.6 183.5l-6.5 3.8M167.3 185.2a3.2 3.2 0 0 0 1.4 2.4M167.3 184.7v.5"/>
<path d="M167.3 185.2l-13.6 7.8M167.3 184.7l-6.5 3.8M168.7 187.6l-6.5 3.8M168.7 187.6l3.9 2.3M172.6 189.9a22.1 22.1 0 0 1 .5 12.1l-.7 1.1-1 .9-6.6 3.8M172.6 189.9l-6.5 3.7M239.1 184.8h168.7M81 203.5a2.14 2.14 0 0 0-2.5-.2 2.14 2.14 0 0 0-1 2.2 11.9 11.9 0 0 0 .6 6.5l1 1.7 1.2 1.3 7.9 4.7 9.9 13.1 11.3 6.5a4.7 4.7 0 0 0 4.2-4.7 34.2 34.2 0 0 0-1.1-10.1M81 203.5l25.5 14.7M82.9 200.1l.6 .3M82.9 200.1v.6M99 203.6a10.7 10.7 0 0 1 4.3 5.2"/>
<path d="M99 202.7a12.6 12.6 0 0 1 5.1 6.6M99 205.2l1.4 1.2 1.1 1.4M99 204.4l1.6 1.3 1.8 2.7M99.2 203.7l-.2 .7M99.2 205.4l-1 .6M99.4 201.9a13.7 13.7 0 0 1 5.9 8.1M100.1 201.5a13.5 13.5 0 0 1 6.1 9M100.4 201.1a14.3 14.3 0 0 1 6.4 9.8M100.6 201.3l-.3 .3M100.9 200.3a15 15 0 0 1 6.7 10.2M106.5 218.2l.6 .7 .1 .6M106.9 210.9l6.8-3.9 .8 .2-7 4"/>
<path d="M107.2 219.9a3.2 3.2 0 0 0 1.4 2.4M107.2 219.5v.4M111.1 205.2l9 5.2M113 214.5l.5 .5 .2 1.1M113 214.5l-6.5 3.7M113.7 216.1a2.97 2.97 0 0 0 1.4 2.4l3.9 2.3M113.7 216.1l-6.5 3.8M120.1 210.4l.6 .7 .1 .5M120.1 210.4l-7.1 4.1M120.8 211.6a3.1 3.1 0 0 0 1.4 2.9M120.8 211.6l-13.6 7.9M122.2 214.5l-13.6 7.8"/>
<path d="M122.2 214.5l3.9 2.2M126.1 216.7l.1 .3a30.2 30.2 0 0 1 .9 9.8 4.9 4.9 0 0 1-2.3 4.1M126.1 216.7l-13.6 7.8M133.7 204.5a3.2 3.2 0 0 0 1.4 2.5l3.9 2.2M133.7 204.5l-20 11.6M133.7 204.2v.3M133.7 204.2l-12.9 7.4M139 209.2l.2 1a20.8 20.8 0 0 1 .4 11l-.6 1.2-1 .9M139 209.2a23.1 23.1 0 0 1 .5 12.2l-.7 1.1-1.1 .9M139 209.2l-12.9 7.5M140.8 200.5a3.1 3.1 0 0 0 1.4 2.4M140.8 200.5l-7.1 4"/>
<path d="M142.2 202.9l-20 11.6M142.2 202.9l3.9 2.3M146.1 205.2l.1 .2a35 35 0 0 1 .9 9.8 4.8 4.8 0 0 1-2.3 4.1M146.1 205.2l-7.1 4M157.7 211.9l-20 11.5M164.8 207.8l-7.1 4.1M108.6 222.3l3.9 2.2M117.7 235l-6.5 3.8M119 220.8l.2 1a20.8 20.8 0 0 1 .4 11l-.6 1.1-1 .9M119 220.8l.2 .6a19.5 19.5 0 0 1 .3 11.5l-.7 1.2-1.1 .9M137.7 223.4l-20 11.6"/>
<circle cx="163" cy="19.8" r="4.9"/>
<circle cx="122.8" cy="38.1" r="4.9"/>
<circle cx="138.9" cy="38.1" r="4.9"/>
<circle cx="85.9" cy="55.7" r="4.9"/>
<circle cx="102.6" cy="55.7" r="4.9"/>
<circle cx="221.2" cy="72.7" r="4.9"/>
<circle cx="52.6" cy="80" r="4.9"/>
<circle cx="186.4" cy="94.5" r="4.9"/>
<circle cx="206.2" cy="80" r="4.9"/>
<circle cx="148.2" cy="115.2" r="4.9"/>
<circle cx="170.9" cy="104.9" r="4.9"/>
<circle cx="129.5" cy="129" r="4.9"/>
<circle cx="107.5" cy="140.4" r="4.9"/>
</g>
<g fill="none" stroke="#c0c0c0" stroke-width=".31">
<path d="M15.9 9.1h400v260.4h-400zM65.9 6.9v2.2M115.9 6.9v2.2M165.9 6.9v2.2M215.6 8h.6l-.3 1.1zM215.7 8l.2 1.1M215.9 6.9v2.2M216 8l-.1 1.1M265.9 6.9v2.2M315.9 6.9v2.2M365.9 6.9v2.2M12.7 74.2h3.2"/>
<path d="M415.9 74.3h3.2M12.7 139.3h3.2M14.2 139.1l1.7 .2M14.2 138.7l1.7 .6-1.7 .5zM15.9 139.3l-1.7 .3M415.9 139.4h3.2M415.9 139.4l1.8-.6v1.2zM415.9 139.4l1.8 .3M417.7 139.2l-1.8 .2M12.7 204.4h3.2M302.9 219.4v27.3M415.9 219.4h-148.1v50.1"/>
<path d="M415.9 204.5h3.2M267.8 229.4h35.1M302.9 235.4h113M321.7 235.4v11.3M333.8 235.4v11.3M346.1 235.4v34.1M267.8 246.7h78.3M267.8 243.1v8.2M302.9 240.9h43.2M346.1 256.2h69.8M346.1 257.6l-78.3 .1M65.9 269.5v2.1"/>
<path d="M115.9 269.5v2.1M165.9 269.5v2.1M215.9 269.5l.3 .8h-.6zM215.9 269.5v2.1M265.9 269.5v2.1M315.9 269.5v2.1M345.9 263.4h70M365.9 269.5v2.1M391.5 263.4v6.1"/>
</g>
<path d="M191.3 65.2a.33 .33 0 0 0 .2 .5 .33 .33 0 0 0 .4-.4 .33 .33 0 0 0-.5-.2l.2 .3zM154.2 86.7a.34 .34 0 0 0 0 .6 .34 .34 0 0 0 .6-.3 .34 .34 0 0 0-.5-.4l.2 .3zM116.6 109.3a.35 .35 0 0 0 0 .6 .35 .35 0 0 0 .5-.2 .35 .35 0 0 0-.4-.4l.1 .3zM137.2 98.9a.35 .35 0 0 0 .2 .5 .35 .35 0 0 0 .5-.4 .35 .35 0 0 0-.6-.2l.2 .3zM172.1 77.9a.34 .34 0 0 0 0 .6 .34 .34 0 0 0 .5-.3 .34 .34 0 0 0-.4-.3l.1 .3zM96.8 122.3a.35 .35 0 0 0 0 .6 .35 .35 0 0 0 .5-.2 .35 .35 0 0 0-.5-.4l.2 .3zM205.1 59a.34 .34 0 0 0 .2 .5 .34 .34 0 0 0 .4-.4 .34 .34 0 0 0-.5-.2l.2 .3zM85.7 92.4l.1 .5h.4l-.2-.3 .3 .1v-.3zM84.7 75.4l1 .1-.6 3.2zM126.2 69.5l.1 .5 .5-.1-.4-.2 .4 .2-.2-.5zM124.5 54.5l1-.1v3.3zM160.2 47.3v.5l.4 .1 .1-.2-.3-.1 .3 .1v-.4zM159.6 31.9l1 .2-1.2 3.1z" fill="#000"/>
<g font-size="6.7">
<text x="351.6" y="248">Protoptye 1x2 EPM</text>
<text x="347.8" y="254.4">Assembly BOM Alpha</text>
</g>
<g font-size="4.7">
<text x="161.7" y="21.4">3</text>
<text x="121.5" y="39.8">3</text>
<text x="137.6" y="39.8">2</text>
<text x="84.7" y="57.4">3</text>
<text x="101.4" y="57.4">2</text>
<text x="220" y="74.3">1</text>
<text x="51.3" y="81.7">2</text>
<text x="204.9" y="81.7">4</text>
<text x="185.2" y="96.1">6</text>
<text x="169.6" y="106.6">5</text>
<text x="146.9" y="116.8">6</text>
<text x="312.3" y="118.9">Prototype Pole End Alpha</text>
<text x="128.2" y="130.6">4</text>
<text x="312.3" y="131.2">Prototype Alnico Magnet Alpha</text>
<text x="106.2" y="142">1</text>
<text x="312.3" y="141">Prototype Coil Alpha</text>
<text x="250.8" y="154.7">4</text>
<text x="312.3" y="152.4">Prototype Neodymium Magnet</text>
<text x="395.9" y="154.7">2</text>
<text x="312.3" y="156.9">(North) Alpha</text>
<text x="312.3" y="173.1">Prototype Neodymium Magnet</text>
<text x="250.8" y="175.4">5</text>
<text x="312.3" y="177.7">(South) Alpha</text>
<text x="395.9" y="175.4">1</text>
<text x="250.8" y="199">6</text>
<text x="312.3" y="199">Prototype Pole Middle Alpha</text>
<text x="395.9" y="199">2</text>
<text x="20.7" y="265.2">Your use of this Module Developer's Kit is expressly subject to the terms set out in the MDK License Agreement.</text>
</g>
<g font-size="4.2">
<text x="243" y="109.4">ITEM NO.</text>
<text x="274.3" y="109.4">PART NUMBER</text>
<text x="335.8" y="109.4">DESCRIPTION</text>
<text x="392.6" y="109.4">QTY.</text>
<text x="250.9" y="118.8">1</text>
<text x="396" y="118.8">2</text>
<text x="250.9" y="131.1">2</text>
<text x="396" y="131.1">3</text>
<text x="250.9" y="140.9">3</text>
<text x="396" y="140.9">3</text>
</g>
<g font-size="3.4">
<text x="347.8" y="239">TITLE:</text>
<text x="393.8" y="267.9">SHEET 1 OF 1</text>
</g>
<g font-size="3.2">
<text x="38.3" y="6.7">8</text>
<text x="90.2" y="6.7">7</text>
<text x="139.7" y="6.5">6</text>
<text x="190" y="6.5">5</text>
<text x="240.4" y="6.5">4</text>
<text x="290.4" y="6.7">3</text>
<text x="340.4" y="6.5">2</text>
<text x="391.9" y="6.7">1</text>
<text x="10.9" y="41.6">D</text>
<text x="418.9" y="40.7">D</text>
<text x="10.9" y="106.3">C</text>
<text x="418.4" y="106.4">C</text>
<text x="10.8" y="170.2">B</text>
<text x="419.4" y="170.6">B</text>
<text x="10.8" y="237.2">A</text>
<text x="418.6" y="236.8">A</text>
<text x="38.8" y="273.8">8</text>
<text x="90.4" y="273.8">7</text>
<text x="140.2" y="273.8">6</text>
<text x="190.1" y="273.9">5</text>
<text x="240.5" y="273.8">4</text>
<text x="289" y="273.9">3</text>
<text x="339.1" y="273.8">2</text>
<text x="391.4" y="274.1">1</text>
</g>
<g font-size="2.2">
<text x="324.5" y="239">NAME</text>
<text x="337.2" y="239">DATE</text>
<text x="307.6" y="244.5">DRAWN</text>
</g>
<g font-size="2.1">
<text x="269" y="225.6">DIMENSIONS ARE IN MILLIMETERS</text>
<text x="269" y="228.2">Tolerance: +/- .05mm</text>
</g>
<g font-size="2">
<text x="269" y="222.2">UNLESS OTHERWISE SPECIFIED:</text>
<text x="268.9" y="249.5">MATERIAL</text>
<text x="268.8" y="261.7">FINISH</text>
</g>
</svg>
